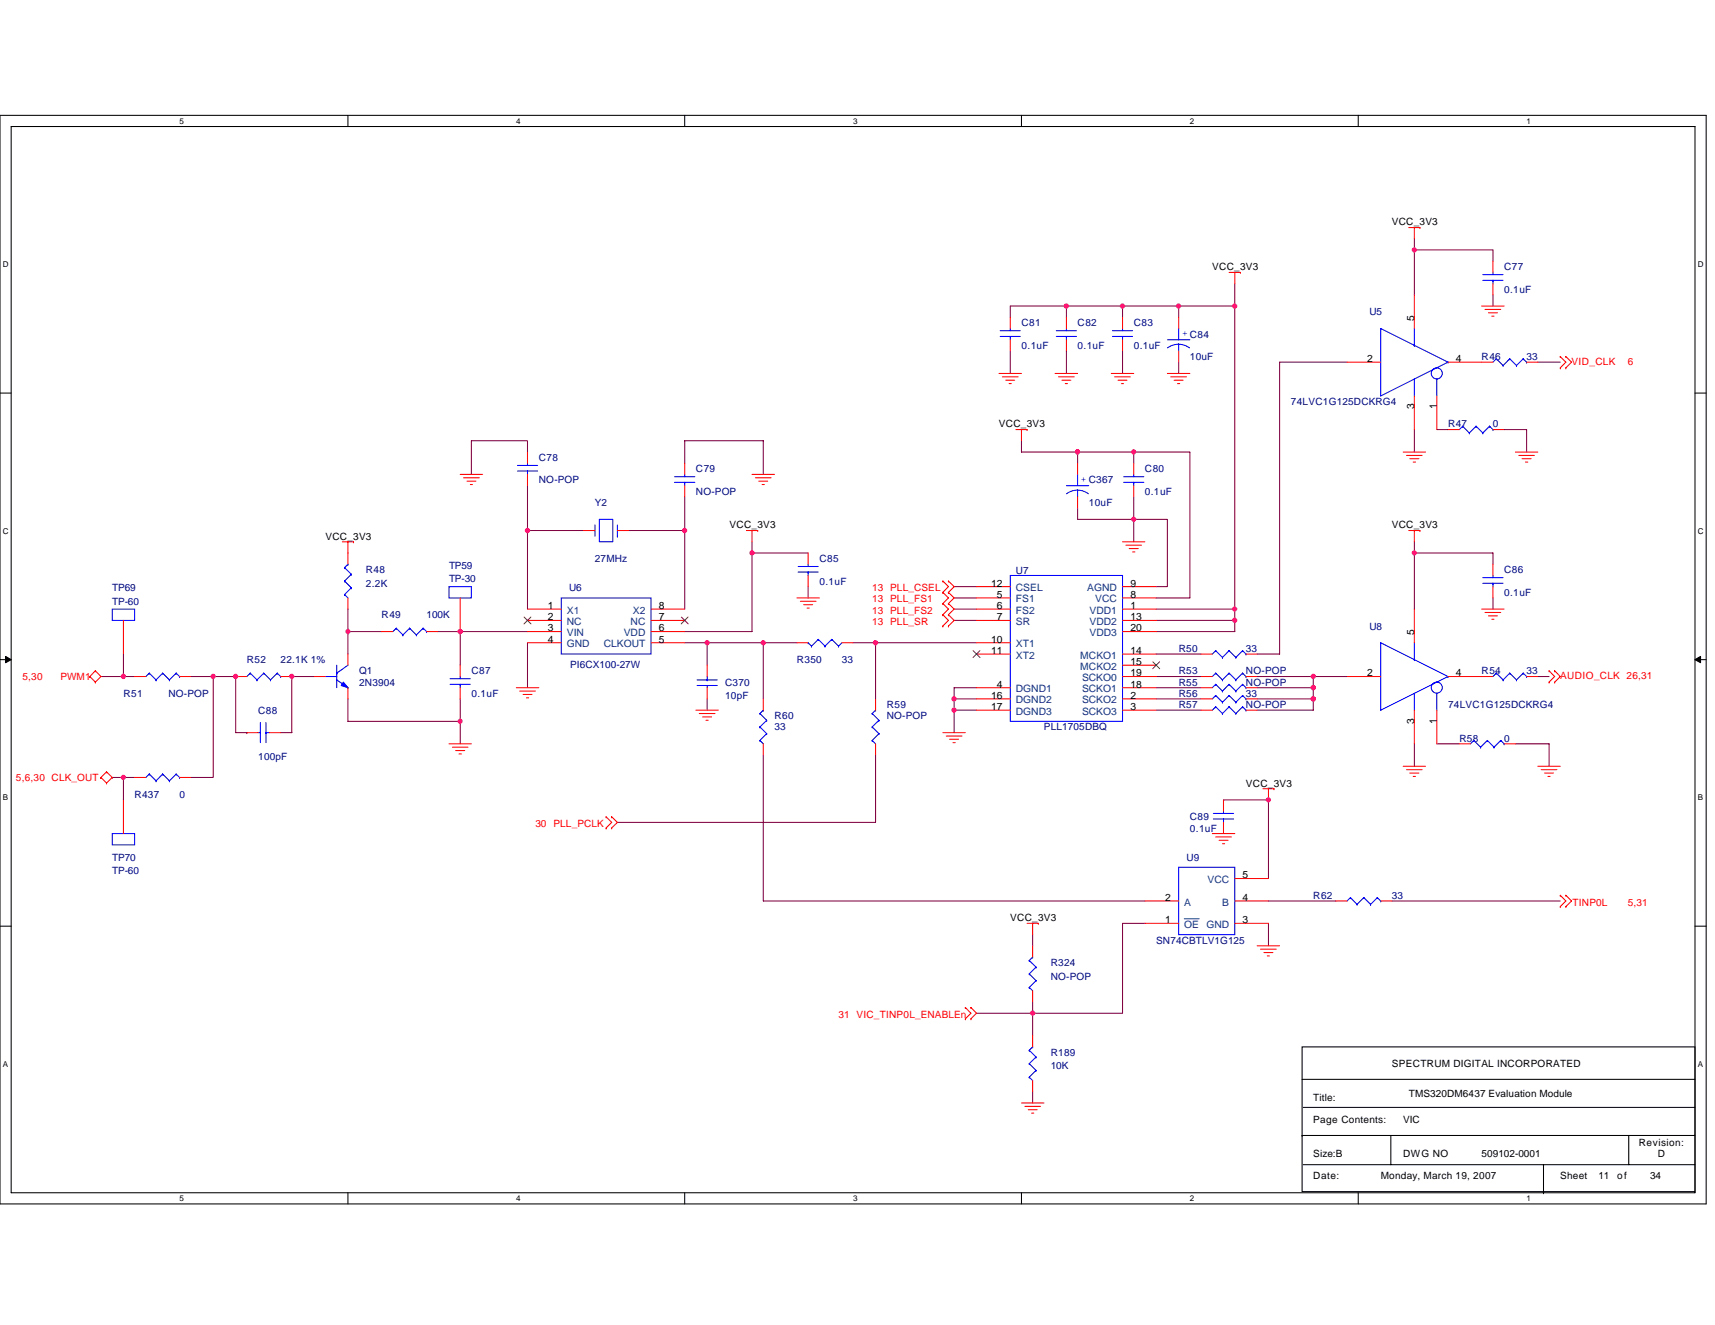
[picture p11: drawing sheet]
<svg xmlns="http://www.w3.org/2000/svg" width="279mm" height="216mm" viewBox="0 0 279 216" stroke-linecap="round" stroke-linejoin="round" font-family="sans-serif">
<path d="M0 18.8h278v177.4h-278zM1.8 20.6h274.3v173.8h-274.3z" fill="none" stroke="#000" stroke-width=".17"/>
<g fill="#fff">
<path d="M29.3 19h.7v1.4h-.7z"/>
<path d="M29.3 194.5h.7v1.5h-.7z"/>
</g>
<path d="M56.7 18.8v1.8M56.7 194.4v1.8" fill="none" stroke="#000" stroke-width=".17"/>
<g fill="#fff">
<path d="M84.1 19h.7v1.4h-.7z"/>
<path d="M84.1 194.5h.7v1.5h-.7z"/>
</g>
<path d="M111.5 18.8v1.8M111.5 194.4v1.8" fill="none" stroke="#000" stroke-width=".17"/>
<g fill="#fff">
<path d="M139 19h.7v1.4h-.7z"/>
<path d="M139 194.5h.7v1.5h-.7z"/>
</g>
<path d="M166.4 18.8v1.8M166.4 194.4v1.8" fill="none" stroke="#000" stroke-width=".17"/>
<g fill="#fff">
<path d="M193.8 19h.8v1.4h-.8z"/>
<path d="M193.8 194.5h.8v1.5h-.8z"/>
</g>
<path d="M221.3 18.8v1.8M221.3 194.4v1.8" fill="none" stroke="#000" stroke-width=".17"/>
<g fill="#fff">
<path d="M248.7 19h.7v1.4h-.7z"/>
<path d="M248.7 194.5h.7v1.5h-.7z"/>
<path d="M.5 42.3h.9v1.5h-.9z"/>
<path d="M276.6 42.3h1v1.5h-1z"/>
<path d="M.5 85.8h.9v1.4h-.9z"/>
<path d="M276.6 85.8h1v1.4h-1z"/>
</g>
<path d="M0 64.1h1.8M276.1 64.1h1.9" fill="none" stroke="#000" stroke-width=".17"/>
<g fill="#fff">
<path d="M.5 129.2h.8v1.5h-.8z"/>
<path d="M276.6 129.2h.9v1.5h-.9z"/>
</g>
<path d="M0 107.5h1.8M276.1 107.5h1.9" fill="none" stroke="#000" stroke-width=".17"/>
<path d="M.9 107l.9 .5-.9 .5zM276.1 107.5l1-.5v1z" fill="#000" stroke="#000" stroke-width=".16"/>
<g fill="#fff">
<path d="M.5 172.6h.8v1.5h-.8z"/>
<path d="M276.6 172.6h.9v1.5h-.9z"/>
</g>
<path d="M0 150.9h1.8M276.1 150.9h1.9M212.1 170.6h64v23.6h-64zM212.1 175.9h64M212.1 185h.1M212.1 185h64M212.3 189.8h63.8M212.3 180.4h63.8M226.6 185v4.8M251.5 194.4h.1M251.5 189.8v4.6M265.3 185v4.8" fill="none" stroke="#000" stroke-width=".17"/>
<g fill="none" stroke="#800040" stroke-width=".17">
<path d="M230.4 38.9v1.8M164.6 57.2v3.7M173.7 49.9h-9.1v1.8M173.7 57.2v3.7M173.7 49.9h9.2M173.7 49.9v1.8M182.9 49.9v1.8M182.9 57.2v3.7M182.9 49.9h9.1M192 59v1.9M192 49.9h9.2M192 49.9v1.8"/>
<path d="M201.2 46.2v3.7M201.2 49.9v51.2M219.5 59h-11v47.6h-3.7M230.4 40.7h12.8v1.9M230.4 40.7v7.3M243.2 48v1.9M250.5 59h3.7M85.9 73.7v-1.9h-9.1v5.5M85.9 79.1v7.3M111.5 75.5v-3.7h12.9v5.5M166.4 71.8v1.9h9.2M175.6 73.7h9.1"/>
<path d="M175.6 73.7v1.8M184.7 73.7v1.8M184.7 73.7h9.1v23.7h-5.4M230.4 70v3.7M234.1 70h1.8M245 70h3.7v3.7M56.7 99.3v3.6h5.5M85.9 86.4v12.9M85.9 86.4h9.2M102.4 86.4h9.1M111.5 86.4v12.9M111.5 81v5.4"/>
<path d="M122.5 88.3v1.8M122.5 90.1v12.8h-11M122.5 90.1h9.2M131.7 95.6v1.8M155.4 99.3h3.7M155.4 97.4h3.7M155.4 95.6h3.7M175.6 82.8v1.8h9.1v3.7M184.7 81v3.6h5.5v11h-1.8M188.4 99.3h12.8M230.4 88.3v1.8M230.4 90.1h12.8v1.8"/>
<path d="M230.4 90.1v9.2M243.2 97.4v1.9M16.4 110.2h3.7M20.1 110.2h1.8M20.1 106.6v3.6M31.1 110.2h3.6v16.5h-3.6M34.7 110.2h3.7v9.2h1.8M40.2 119.4h.1M51.2 110.2h-3.7v9.2h-1.8M56.7 102.9v3.7M56.7 113.9v3.6h18.3M71.3 102.9h3.7v5.5"/>
<path d="M75 117.5v3.7M75 102.9h10.9M75 113.9v3.6M85.9 104.7v7.4M111.5 104.7h3.7v3.7M115.2 104.7h9.2v9.2M115.2 113.9v1.8M124.4 104.7h5.4M139 104.7h20.1M142.6 104.7v9.2M155.4 115.7v3.7M155.4 113.9v1.8"/>
<path d="M155.4 113.9h3.7M155.4 115.7h3.7M155.4 101.1h3.7M159.1 112.1h-3.7v1.8M188.4 106.6h7.3M188.4 110.2h7.3M188.4 112.1h7.3M188.4 113.9h7.3M188.4 115.7h7.3M188.4 101.1h12.8M201.2 101.1v1.8h-12.8M204.8 112.1h9.2"/>
<path d="M204.8 113.9h9.2M204.8 110.2h9.2M214 110.2h5.5M214 110.2v1.9M214 112.1v1.8M214 113.9v1.8h-9.2M250.5 110.2h1.9M18.3 126.7h.1M18.3 126.7h1.8M20.1 126.7h1.8M20.1 126.7v3.6M124.4 123v23.8h62.1"/>
<path d="M142.6 123v11h-42M199.3 130.3h7.4v12.9M230.4 121.2v3.7M234.1 121.2h3.6M246.9 121.2h5.5v3.7M168.2 152.3v1.8M186.5 150.5h-3.6v14.6h-14.7v-1.8M206.7 150.5v3.6M206.7 146.8h10.9M226.8 146.8h27.4M159.1 165.1h9.1v3.6M168.2 177.9v1.8"/>
</g>
<g fill="none" stroke="#f00" stroke-width=".17">
<path d="M229.5 37.1h1.8M230.4 37.1v1.8M231.3 37.1h.1M164.6 51.7v1.8M164.6 55.4v1.8M173.7 51.7v1.8M173.7 55.4v1.8M182.9 51.7v1.8M182.9 55.4v1.8M192 51.7v1.8M192 57.2v1.8M200.2 44.4h1.9"/>
<path d="M201.2 44.4v1.8M202.1 44.4h.1M219.5 59h5.4M230.4 48v5.5M235.9 59h7.3M241.4 49.9h3.6M241.9 50.4h2.6M242.5 51h1.4M243 51.5h.4M243.2 42.6v1.8M243.2 46.2v1.8M248.7 59h1.8"/>
<path d="M254.2 58.1h.1M254.2 59.9h.1M254.2 58.1l.9 .9-.9 .9M255.1 58.1h.1M255.1 59.9h.1M255.1 58.1l.9 .9-.9 .9M75 77.3h3.6M75.5 77.9h2.6M76.1 78.4h1.4M76.6 79h.4M85.9 73.7v1.8M85.9 77.3v1.8"/>
<path d="M111.5 75.5v1.8M111.5 79.1v1.9M122.5 77.3h3.7M123.1 77.9h2.5M123.6 78.4h1.5M124.2 79h.3M162.8 60.9h3.6M163.3 61.4h2.6M163.9 62h1.4M164.4 62.5h.4M165.5 70h1.8M166.4 70v1.8"/>
<path d="M167.3 70h.1M171.9 60.9h3.7M172.4 61.4h2.6M173 62h1.5M173.5 62.5h.4M175.6 75.5v1.8M181 60.9h3.7M181.6 61.4h2.5M182.1 62h1.5M182.7 62.5h.3M184.7 75.5v1.8M184.7 79.1v1.9"/>
<path d="M190.2 60.9h3.6M190.7 61.4h2.6M191.3 62h1.4M191.8 62.5h.4M228.6 73.7h3.6M229.2 74.2h2.5M229.7 74.7h1.5M230.2 75.3h.4M230.4 64.5v5.5M234.1 64.5v5.5M235.9 70h1.8M243.2 70h1.8"/>
<path d="M246.9 73.7h3.6M247.4 74.2h2.6M248 74.7h1.4M248.5 75.3h.4M55.8 88.3h1.8M56.7 88.3v3.6M56.7 97.4v1.9M57.6 88.3h.1M75 97.4v5.5M85.9 99.3h5.5M95.1 86.4h1.8M100.6 86.4h1.8"/>
<path d="M106.1 99.3h5.4M121.6 86.4h1.8M122.5 86.4v1.9M123.4 86.4h.1M129.8 97.4h3.7M130.4 98h2.5M130.9 98.5h1.5M131.5 99.1h.3M131.7 90.1v1.8M131.7 93.8v1.8M153.6 94.7h.1M153.6 96.5h.1"/>
<path d="M153.6 98.3h.1M153.6 94.7l.9 .9-.9 .9M153.6 96.5l.9 .9-.9 .9M153.6 98.3l.9 1-.9 .9M154.5 94.7h.1M154.5 96.5h.1M154.5 98.3h.1M154.5 94.7l.9 .9-.9 .9M154.5 96.5l.9 .9-.9 .9M154.5 98.3l.9 1-.9 .9M159.1 99.3h5.5M159.1 97.4h5.5"/>
<path d="M159.1 95.6h5.5M175.6 81v1.8M182.9 88.3h3.6M182.9 99.3h5.5M182.9 97.4h5.5M182.9 95.6h5.5M183.4 88.8h2.6M184 89.4h1.4M184.5 89.9h.4M229.5 86.4h1.8M230.4 86.4v1.9M230.4 99.3v5.4"/>
<path d="M231.3 86.4h.1M241.4 99.3h3.6M241.9 99.8h2.6M243.2 91.9v1.9M243.2 95.6v1.8M14.6 110.2h.1M14.6 110.2l.9 .9M15.5 109.3h.1M15.5 111.1h.1M15.5 109.3l.9 .9-.9 .9M15.5 109.3l-.9 .9M20.1 101.1v5.5"/>
<path d="M21.9 110.2h1.9M29.3 110.2h1.8M38.4 110.2h1.8M40.2 119.4h1.9M43.9 119.4h1.8M45.7 110.2h1.8M51.2 110.2h1.8M56.7 106.6v1.8M56.7 112.1v1.8M62.2 102.9h1.8M69.5 102.9h1.8M75 108.4v1.8"/>
<path d="M75 112.1v1.8M84.1 112.1h3.7M84.7 112.6h2.5M85.2 113.2h1.5M85.8 113.7h.3M85.9 104.7h5.5M85.9 102.9h5.5M85.9 101.1h5.5M106.1 104.7h5.4M106.1 102.9h5.4M106.1 101.1h5.4M113.4 115.7h3.6"/>
<path d="M113.9 116.3h2.6M114.5 116.8h1.4M115 117.4h.4M115.2 108.4v1.8M115.2 112.1v1.8M124.4 113.9v1.8M129.8 104.7h1.9M137.2 104.7h1.8M142.6 113.9v1.8M153.6 119.4h3.7M153.6 100.2h.1M153.6 102h.1"/>
<path d="M153.6 100.2l.9 .9-.9 .9M154.2 119.9h2.5M154.5 100.2h.1M154.5 102h.1M154.5 100.2l.9 .9-.9 .9M159.1 112.1h5.5M159.1 104.7h5.5M159.1 101.1h5.5M159.1 115.7h5.5M159.1 106.6h5.5M159.1 113.9h5.5M182.9 112.1h5.5"/>
<path d="M182.9 102.9h5.5M182.9 101.1h5.5M182.9 115.7h5.5M182.9 110.2h5.5M182.9 106.6h5.5M182.9 113.9h5.5M182.9 108.4h5.5M195.7 112.1h1.8M195.7 115.7h1.8M195.7 110.2h1.8M195.7 106.6h1.8M195.7 113.9h1.8"/>
<path d="M203 112.1h1.8M203 115.7h1.8M203 110.2h1.8M203 106.6h1.8M203 113.9h1.8M219.5 110.2h5.4M230.4 115.7v5.5M234.1 115.7v5.5M235.9 110.2h7.3M242.5 100.4h1.4M243 100.9h.4M248.7 110.2h1.8"/>
<path d="M252.4 109.3h.1M252.4 111.1h.1M252.4 109.3l.9 .9-.9 .9M253.3 109.3h.1M253.3 111.1h.1M253.3 109.3l.9 .9-.9 .9M16.4 126.7h.1M16.4 126.7l1 .9M17.4 125.8h.1M17.4 127.6h.1M17.4 125.8l.9 .9-.9 .9M17.4 125.8l-1 .9"/>
<path d="M20.1 130.3v5.5M21.9 126.7h1.9M29.3 126.7h1.8M73.2 121.2h3.6M73.7 121.8h2.5M74.2 122.3h1.5M74.8 122.9h.4M98.7 133.1h.1M98.7 134.9h.1M98.7 133.1l1 .9-1 .9M99.7 133.1h.1M99.7 134.9h.1"/>
<path d="M99.7 133.1l.9 .9-.9 .9M124.4 121.2v1.8M142.6 121.2v1.8M154.7 120.5h1.5M155.3 121h.3M197.5 135.8h3.7M198.1 136.4h2.5M198.6 136.9h1.5M199.2 137.5h.3M199.3 130.3v1.9M199.3 134v1.8M205.7 128.5h1.9"/>
<path d="M206.7 128.5v1.8M207.6 128.5h.1M228.6 124.9h3.6M229.2 125.4h2.5M229.7 126h1.5M230.2 126.5h.4M237.7 121.2h1.9M245 121.2h1.9M250.5 124.9h3.7M251.1 125.4h2.5M251.6 126h1.5M252.2 126.5h.3"/>
<path d="M167.3 150.5h1.9M168.2 150.5v1.8M168.2 154.1v1.9M169.2 150.5h.1M186.5 150.5h5.5M186.5 146.8h5.5M201.2 150.5h5.5M201.2 146.8h5.5M201.2 143.2h5.5M204.8 154.1h3.7M205.4 154.7h2.5M205.9 155.2h1.5"/>
<path d="M206.5 155.8h.3M217.6 146.8h1.9M224.9 146.8h1.9M254.2 145.9h.1M254.2 147.7h.1M254.2 145.9l.9 .9-.9 .9M255.1 145.9h.1M255.1 147.7h.1M255.1 145.9l.9 .9-.9 .9M157.3 164.2h.1M157.3 166h.1M157.3 164.2l.9 .9-.9 .9"/>
<path d="M158.2 164.2h.1M158.2 166h.1M158.2 164.2l.9 .9-.9 .9M166.4 179.7h3.7M168.2 161.4v1.9M168.2 168.7v1.9M168.2 176.1v1.8M167 180.3h2.5M167.5 180.8h1.5M168.1 181.4h.3"/>
</g>
<g fill="none" stroke="#00f" stroke-width=".17">
<path d="M162.9 54.8h3.3M162.9 53.9h3.3M164.6 53.5v.4M164.6 54.8h.1M164.6 54.8v.6M172.1 54.8h3.3M172.1 53.9h3.3M173.7 53.5v.4M173.7 54.8h.1M173.7 54.8v.6M181.2 54.8h3.3M181.2 53.9h3.3"/>
<path d="M182.9 53.5v.4M182.9 54.8h.1M182.9 54.8v.6M190.2 55.4h3.6M190.2 56.7l1-.5 .8-.1 .8 .1 1 .5M192 56.1v1.1M192 53.5v1.9M224.9 53.5l11 5.5-11 5.5zM230.4 56.3h.1M230.4 53.5v2.8M235.9 59h.1M241.6 45.7h3.3"/>
<path d="M241.6 44.7h3.3M243.2 44.4v.3M243.2 45.7h.1M243.2 45.7v.5M243.8 58.5h.1M243.8 58.5l-.6 .5M243.8 58.5l1.1 1.1M244.9 59.6h.1M246 58.5h.1M246 58.5l-1.1 1.1M246 58.5l1.1 1.1M247.1 59.6h.1"/>
<path d="M248.2 58.5h.1M248.2 58.5l-1.1 1.1M248.2 58.5l.5 .5M248.7 59h.1M84.3 76.8h3.3M84.3 75.8h3.3M85.9 75.5v.3M85.9 76.8h.1M85.9 76.8v.5M109.9 78.6h3.3M109.9 77.7h3.3M111.5 77.3v.4"/>
<path d="M111.5 78.6h.1M111.5 78.6v.5M173.7 79.1h3.7M175.5 79.9l1.2 .2 .6 .4M175.5 79.9l-1.1 .2-.6 .4M175.6 79.9v1.1M175.6 77.3v1.8M183 78.6h3.4M183 77.7h3.4M184.7 77.3v.4M184.7 78.6h.1M184.7 78.6v.5"/>
<path d="M230.4 61.8v2.7M234.1 61.8v2.7M238.3 69.4h.1M238.3 69.4l-.6 .6M238.3 69.4l1.1 1.1M239.4 70.5h.1M240.5 69.4h.1M240.5 69.4l-1.1 1.1M240.5 69.4l1.1 1.1M241.6 70.5h.1M242.7 69.4h.1M242.7 69.4l-1.1 1.1"/>
<path d="M242.7 69.4l.5 .6M243.2 70h.1M18.3 99.3h3.6v1.8h-3.6zM56.1 96.9h.1M56.1 94.7h.1M56.1 92.5h.1M56.1 96.9l.6 .5M56.1 94.7l1.1 1.1M56.1 92.5l1.1 1.1M56.7 91.9h.1M56.7 91.9l-.6 .6M57.2 95.8h.1"/>
<path d="M57.2 93.6h.1M57.2 95.8l-1.1 1.1M57.2 93.6l-1.1 1.1M73.2 95.6h3.6v1.8h-3.6zM91.4 97.4h14.7v9.2h-14.7zM96.9 85.5v1.9M97.6 84.6h2.2v3.7h-2.2zM100.6 87.4h.1M100.6 85.5v1.9M130 93.2h3.3M130 92.3h3.3M131.7 91.9v.4"/>
<path d="M131.7 93.2h.1M131.7 93.2v.6M164.6 93.8h18.3v23.7h-18.3zM241.6 95h3.3M241.6 94.1h3.3M243.2 93.8v.3M243.2 95h.1M243.2 95v.6M24.3 109.7h.1M24.3 109.7l-.5 .5M24.3 109.7l1.1 1.1M25.4 110.8h.1"/>
<path d="M26.5 109.7h.1M26.5 109.7l-1.1 1.1M26.5 109.7l1.1 1.1M27.6 110.8h.1M28.7 109.7h.1M28.7 109.7l-1.1 1.1M28.7 109.7l.6 .5M29.3 110.2h.1M40.8 109.7h.1M40.8 109.7l-.6 .5M40.8 109.7l1.1 1.1M41.9 110.8h.1"/>
<path d="M42.1 119.4h.3M42.4 117.7v3.3M43 109.7h.1M43 109.7l-1.1 1.1M43 109.7l1.1 1.1M43.3 117.7v3.3M43.3 119.4h.1M43.3 119.4h.6M44.1 110.8h.1M45.2 109.7h.1M45.2 109.7l-1.1 1.1M45.2 109.7l.5 .5"/>
<path d="M45.7 110.2h.1M53 110.2h1.9M54.9 108.4v3.7M54.9 109.7h.1M54.9 110.8l1.8 1.3M56.7 112.1h.1M56.7 108.4l-1.8 1.3M64.6 102.4h.1M64.6 102.4l-.6 .5M64.6 102.4l1 1.1M65.6 103.5h.1M66.7 102.4h.1"/>
<path d="M66.7 102.4l-1.1 1.1M66.7 102.4l1.1 1.1M67.8 103.5h.1M68.9 102.4h.1M68.9 102.4l-1.1 1.1M68.9 102.4l.6 .5M69.5 102.9h.1M73.3 111.5h3.3M73.3 110.6h3.3M75 110.2v.4M75 111.5h.1M75 111.5v.6"/>
<path d="M113.6 110.8h3.3M113.6 111.7h3.3M115.2 111.7v.4M115.2 110.8h.1M115.2 110.2v.6M123.8 118.4h.1M123.8 116.3h.1M123.8 118.4l1.1 1.1M123.8 116.3l1.1 1.1M124.4 115.7h.1M124.4 115.7l-.6 .6M124.9 119.5h.1"/>
<path d="M124.9 117.4h.1M124.9 119.5l-1.1 1.1M124.9 117.4l-1.1 1M131.7 104.7h.1M131.7 104.7l.5 .6M132.2 105.3h.1M133.3 104.2h.1M133.3 104.2l1.1 1.1M133.3 104.2l-1.1 1.1M134.4 105.3h.1M135.5 104.2h.1M135.5 104.2l1.1 1.1"/>
<path d="M135.5 104.2l-1.1 1.1M136.6 105.3h.1M137.2 104.7l-.6 .6M142.1 118.4h.1M142.1 116.3h.1M142.1 118.4l1.1 1.1M142.1 116.3l1.1 1.1M142.6 115.7h.1M142.6 115.7l-.5 .6M143.2 119.5h.1M143.2 117.4h.1M143.2 119.5l-1.1 1.1"/>
<path d="M143.2 117.4l-1.1 1M198.1 111.5h.1M198.1 115.2h.1M198.1 109.7h.1M198.1 106h.1M198.1 113.3h.1M198.1 111.5l-.6 .6M198.1 111.5l1.1 1.1M198.1 115.2l-.6 .5M198.1 115.2l1.1 1.1M198.1 109.7l-.6 .5M198.1 109.7l1.1 1.1"/>
<path d="M198.1 106l-.6 .6M198.1 106l1.1 1.1M198.1 113.3l-.6 .6M198.1 113.3l1.1 1.1M199.2 112.6h.1M199.2 116.3h.1M199.2 110.8h.1M199.2 107.1h.1M199.2 114.4h.1M200.2 111.5h.1M200.2 115.2h.1M200.2 109.7h.1"/>
<path d="M200.2 106h.1M200.2 113.3h.1M200.2 111.5l-1 1.1M200.2 111.5l1.1 1.1M200.2 115.2l-1 1.1M200.2 115.2l1.1 1.1M200.2 109.7l-1 1.1M200.2 109.7l1.1 1.1M200.2 106l-1 1.1M200.2 106l1.1 1.1M200.2 113.3l-1 1.1M200.2 113.3l1.1 1.1"/>
<path d="M201.3 112.6h.1M201.3 116.3h.1M201.3 110.8h.1M201.3 107.1h.1M201.3 114.4h.1M202.4 111.5h.1M202.4 115.2h.1M202.4 109.7h.1M202.4 106h.1M202.4 113.3h.1M202.4 111.5l-1.1 1.1M202.4 111.5l.6 .6"/>
<path d="M202.4 115.2l-1.1 1.1M202.4 115.2l.6 .5M202.4 109.7l-1.1 1.1M202.4 109.7l.6 .5M202.4 106l-1.1 1.1M202.4 106l.6 .6M202.4 113.3l-1.1 1.1M202.4 113.3l.6 .6M203 112.1h.1M203 115.7h.1M203 110.2h.1M203 106.6h.1"/>
<path d="M203 113.9h.1M224.9 104.7l11 5.5-11 5.5zM230.4 113v2.7M230.4 107.5h.1M230.4 104.7v2.8M234.1 113v2.7M235.9 110.2h.1M243.8 109.7h.1M243.8 109.7l-.6 .5M243.8 109.7l1.1 1.1M244.9 110.8h.1M246 109.7h.1"/>
<path d="M246 109.7l-1.1 1.1M246 109.7l1.1 1.1M247.1 110.8h.1M248.2 109.7h.1M248.2 109.7l-1.1 1.1M248.2 109.7l.5 .5M248.7 110.2h.1M18.3 135.8h3.6v1.9h-3.6zM24.3 126.1h.1M24.3 126.1l-.5 .6M24.3 126.1l1.1 1.1M25.4 127.2h.1"/>
<path d="M26.5 126.1h.1M26.5 126.1l-1.1 1.1M26.5 126.1l1.1 1.1M27.6 127.2h.1M28.7 126.1h.1M28.7 126.1l-1.1 1.1M28.7 126.1l.6 .6M29.3 126.7h.1M123.8 120.6h.1M123.8 120.6l.6 .6M142.1 120.6h.1M142.1 120.6l.5 .6"/>
<path d="M197.7 133.5h3.3M197.7 132.5h3.3M199.3 132.2v.3M199.3 133.5h.1M199.3 133.5v.5M240.1 120.6h.1M240.1 120.6l-.5 .6M240.1 120.6l1.1 1.2M241.2 121.8h.1M242.3 120.6h.1M242.3 120.6l-1.1 1.2M242.3 120.6l1.1 1.2"/>
<path d="M243.4 121.8h.1M244.5 120.6h.1M244.5 120.6l-1.1 1.2M244.5 120.6l.5 .6M245 121.2h.1M167.7 158.7h.1M167.7 156.5h.1M167.7 158.7l1.1 1.1M167.7 156.5l1.1 1.1M168.2 156h.1M168.2 156l-.5 .5M168.8 159.8h.1"/>
<path d="M168.8 157.6h.1M168.8 159.8l-1.1 1.1M168.8 157.6l-1.1 1.1M192 141.3h9.2v11h-9.2zM220 146.3h.1M220 146.3l-.5 .5M220 146.3l1.1 1.1M221.1 147.4h.1M222.2 146.3h.1M222.2 146.3l-1.1 1.1M222.2 146.3l1.1 1.1M223.3 147.4h.1"/>
<path d="M224.4 146.3h.1M224.4 146.3l-1.1 1.1M224.4 146.3l.5 .5M224.9 146.8h.1M167.7 175.5h.1M167.7 173.3h.1M167.7 171.1h.1M167.7 160.9h.1M167.7 175.5l.5 .6M167.7 173.3l1.1 1.1M167.7 171.1l1.1 1.1M167.7 160.9l.5 .5"/>
<path d="M168.2 170.6h.1M168.2 170.6l-.5 .5M168.8 174.4h.1M168.8 172.2h.1M168.8 174.4l-1.1 1.1M168.8 172.2l-1.1 1.1"/>
<circle cx="234.1" cy="60.8" r=".9"/>
<circle cx="234.1" cy="112" r=".9"/>
</g>
<path d="M192.9 149.7h2.5" fill="none" stroke="#004080" stroke-width=".16"/>
<path d="M85.4 100.5l1.1 1.2M86.5 100.5l-1.1 1.2M111 100.5l1.1 1.2M112.1 100.5l-1.1 1.2M158.5 106l1.2 1.1M159.6 106l-1.1 1.1M187.8 107.8l1.1 1.2M188.9 107.8l-1.1 1.2" fill="none" stroke="#804000" stroke-width=".16"/>
<path d="M55.9 111.1l.8 1-1.1-.4z" fill-rule="evenodd" fill="#00f" stroke="#00f" stroke-width=".17"/>
<g fill="#f0f" stroke="#f0f" stroke-width=".17">
<circle cx="85.9" cy="86.4" r=".36"/>
<circle cx="111.5" cy="86.4" r=".36"/>
<circle cx="75" cy="102.9" r=".35"/>
<circle cx="56.7" cy="102.9" r=".35"/>
<circle cx="47.5" cy="110.2" r=".36"/>
<circle cx="38.4" cy="110.2" r=".36"/>
<circle cx="34.7" cy="110.2" r=".36"/>
<circle cx="155.4" cy="115.7" r=".36"/>
<circle cx="155.4" cy="113.9" r=".36"/>
<circle cx="214" cy="110.2" r=".36"/>
<circle cx="214" cy="112" r=".36"/>
<circle cx="214" cy="113.9" r=".36"/>
<circle cx="124.3" cy="104.7" r=".36"/>
<circle cx="75" cy="117.5" r=".35"/>
<circle cx="115.2" cy="104.7" r=".36"/>
<circle cx="142.6" cy="104.7" r=".36"/>
<circle cx="184.7" cy="84.6" r=".35"/>
<circle cx="168.2" cy="165.1" r=".36"/>
<circle cx="184.7" cy="73.6" r=".36"/>
<circle cx="175.5" cy="73.6" r=".36"/>
<circle cx="206.6" cy="130.3" r=".35"/>
<circle cx="230.4" cy="90.1" r=".35"/>
<circle cx="192" cy="49.9" r=".36"/>
<circle cx="182.9" cy="49.9" r=".36"/>
<circle cx="201.1" cy="101.1" r=".36"/>
<circle cx="173.7" cy="49.9" r=".36"/>
<circle cx="230.4" cy="40.7" r=".36"/>
<circle cx="122.5" cy="90.1" r=".36"/>
<circle cx="201.2" cy="99.2" r=".36"/>
<circle cx="201.1" cy="49.9" r=".36"/>
<circle cx="20.1" cy="110.2" r=".36"/>
<circle cx="20.1" cy="126.7" r=".35"/>
</g>
<g font-size="1.7">
<text x="230.4" y="52.3" transform="rotate(-90 230.4 52.3)">5</text>
<text x="222.7" y="59">2</text>
<text x="237.2" y="59">4</text>
<text x="230.4" y="66.7" transform="rotate(-90 230.4 66.7)">3</text>
<text x="234.1" y="66.7" transform="rotate(-90 234.1 66.7)">1</text>
<text x="161.5" y="95.6">12</text>
<text x="184.1" y="95.6">9</text>
<text x="89.2" y="99.2">1</text>
<text x="89.2" y="101.1">2</text>
<text x="107.3" y="101.1">7</text>
<text x="107.3" y="99.2">8</text>
<text x="162.4" y="101.1">7</text>
<text x="162.4" y="99.2">6</text>
<text x="162.4" y="97.4">5</text>
<text x="184.1" y="99.2">1</text>
<text x="184.1" y="101.1">13</text>
<text x="184.1" y="97.4">8</text>
<text x="89.2" y="104.7">4</text>
<text x="89.2" y="102.9">3</text>
<text x="107.3" y="104.7">5</text>
<text x="107.3" y="102.9">6</text>
<text x="161.5" y="104.7">10</text>
<text x="161.5" y="106.6">11</text>
<text x="184.1" y="102.9">20</text>
<text x="184.1" y="106.6">14</text>
<text x="230.4" y="103.5" transform="rotate(-90 230.4 103.5)">5</text>
<text x="161.5" y="113.9">16</text>
<text x="162.4" y="112">4</text>
<text x="184.1" y="110.2">19</text>
<text x="184.1" y="112">18</text>
<text x="184.1" y="113.9">2</text>
<text x="184.1" y="108.4">15</text>
<text x="222.7" y="110.2">2</text>
<text x="237.2" y="110.2">4</text>
<text x="161.5" y="115.7">17</text>
<text x="184.1" y="115.7">3</text>
<text x="230.4" y="117.9" transform="rotate(-90 230.4 117.9)">3</text>
<text x="234.1" y="117.9" transform="rotate(-90 234.1 117.9)">1</text>
<text x="202.4" y="143.1">5</text>
<text x="189.8" y="146.8">2</text>
<text x="202.4" y="146.8">4</text>
<text x="189.8" y="150.4">1</text>
<text x="202.4" y="150.4">3</text>
</g>
<g font-size="1.7" fill="#004080">
<text x="92.4" y="100">X1</text>
<text x="92.4" y="101.8">NC</text>
<text x="102.7" y="101.8">NC</text>
<text x="103.1" y="100">X2</text>
<text x="165.5" y="101.8">SR</text>
<text x="165.5" y="100">FS2</text>
<text x="165.5" y="98.2">FS1</text>
<text x="165.5" y="96.3">CSEL</text>
<text x="177.1" y="96.3">AGND</text>
<text x="177.5" y="100">VDD1</text>
<text x="177.5" y="101.8">VDD2</text>
<text x="178.4" y="98.2">VCC</text>
<text x="92.4" y="105.5">GND</text>
<text x="92.4" y="103.7">VIN</text>
<text x="98.4" y="105.5">CLKOUT</text>
<text x="101.6" y="103.7">VDD</text>
<text x="165.5" y="105.5">XT1</text>
<text x="165.5" y="107.3">XT2</text>
<text x="176" y="107.3">MCKO1</text>
<text x="177.5" y="103.7">VDD3</text>
<text x="165.5" y="112.8">DGND1</text>
<text x="176" y="109.1">MCKO2</text>
<text x="176.3" y="111">SCKO0</text>
<text x="176.3" y="112.8">SCKO1</text>
<text x="165.5" y="114.6">DGND2</text>
<text x="165.5" y="116.5">DGND3</text>
<text x="176.3" y="116.5">SCKO3</text>
<text x="176.3" y="114.6">SCKO2</text>
<text x="196.7" y="143.9">VCC</text>
<text x="192.9" y="147.6">A</text>
<text x="199.1" y="147.6">B</text>
<text x="192.9" y="151.2">OE</text>
<text x="196.5" y="151.2">GND</text>
</g>
<g font-size="1.6">
<text x="226.8" y="36.7">VCC_3V3</text>
<text x="197.5" y="44">VCC_3V3</text>
<text x="162.8" y="69.6">VCC_3V3</text>
<text x="53" y="87.9">VCC_3V3</text>
<text x="118.9" y="86.1">VCC_3V3</text>
<text x="226.8" y="86.1">VCC_3V3</text>
<text x="203" y="128.2">VCC_3V3</text>
<text x="164.6" y="150.1">VCC_3V3</text>
<text x="226.8" y="173.9">SPECTRUM DIGITAL INCORPORATED</text>
<text x="214" y="179.4">Title:</text>
<text x="229.5" y="178.8">TMS320DM6437 Evaluation Module</text>
<text x="214" y="183">Page Contents:</text>
<text x="228.6" y="183">VIC</text>
<text x="214" y="188.5">Size:B</text>
<text x="228.6" y="188.5">DWG NO</text>
<text x="241.4" y="188.5">509102-0001</text>
<text x="267" y="186.7">Revision:</text>
<text x="270.1" y="188.5">D</text>
<text x="214" y="192.2">Date:</text>
<text x="224.9" y="192.2">Monday, March 19, 2007</text>
<text x="254.2" y="192.2">Sheet</text>
<text x="260.4" y="192.2">11</text>
<text x="263.5" y="192.2">of</text>
<text x="268.8" y="192.2">34</text>
</g>
<g font-size="1.6" fill="#000080">
<text x="245" y="44">C77</text>
<text x="245" y="47.7">0.1uF</text>
<text x="166.4" y="53.2">C81</text>
<text x="175.6" y="53.2">C82</text>
<text x="184.7" y="53.2">C83</text>
<text x="223.1" y="51.4">U5</text>
<text x="166.4" y="56.9">0.1uF</text>
<text x="175.6" y="56.9">0.1uF</text>
<text x="184.7" y="56.9">0.1uF</text>
<text x="193.8" y="58.7">10uF</text>
<text x="241.4" y="58.7">R46</text>
<text x="248.7" y="58.7">33</text>
<text x="210.3" y="66">74LVC1G125DCKRG4</text>
<text x="235.9" y="69.6">R47</text>
<text x="243.2" y="69.6">0</text>
<text x="87.8" y="75.1">C78</text>
<text x="113.4" y="77">C79</text>
<text x="186.5" y="77">C80</text>
<text x="87.8" y="78.8">NO-POP</text>
<text x="96.9" y="82.4">Y2</text>
<text x="113.4" y="80.6">NO-POP</text>
<text x="177.4" y="82.4">10uF</text>
<text x="186.5" y="80.6">0.1uF</text>
<text x="59.6" y="93.4">R48</text>
<text x="59.6" y="95.6">2.2K</text>
<text x="73.2" y="92.7">TP59</text>
<text x="73.2" y="94.9">TP-30</text>
<text x="96.9" y="91.6">27MHz</text>
<text x="133.5" y="91.6">C85</text>
<text x="133.5" y="95.3">0.1uF</text>
<text x="165.5" y="93.6">U7</text>
<text x="245" y="93.4">C86</text>
<text x="18.3" y="96.4">TP69</text>
<text x="18.3" y="98.6">TP-60</text>
<text x="62.2" y="100.7">R49</text>
<text x="69.5" y="100.7">100K</text>
<text x="92.7" y="96.4">U6</text>
<text x="245" y="97.1">0.1uF</text>
<text x="192" y="106.2">R50</text>
<text x="203" y="106.2">33</text>
<text x="223.1" y="102.6">U8</text>
<text x="20.1" y="113.5">R51</text>
<text x="27.4" y="113.5">NO-POP</text>
<text x="40.2" y="108.1">R52</text>
<text x="45.7" y="108.1">22.1K 1%</text>
<text x="58.5" y="109.9">Q1</text>
<text x="58.5" y="111.7">2N3904</text>
<text x="76.8" y="109.9">C87</text>
<text x="76.8" y="113.5">0.1uF</text>
<text x="92.9" y="108.8">PI6CX100-27W</text>
<text x="118.1" y="111.7">C370</text>
<text x="118.1" y="113.9">10pF</text>
<text x="129.8" y="108.1">R350</text>
<text x="137.2" y="108.1">33</text>
<text x="192" y="111.7">R55</text>
<text x="192" y="109.9">R53</text>
<text x="192" y="113.5">R56</text>
<text x="203" y="111.7">NO-POP</text>
<text x="203" y="109.9">NO-POP</text>
<text x="203" y="113.5">33</text>
<text x="241.4" y="109.9">R54</text>
<text x="248.7" y="109.9">33</text>
<text x="42.1" y="116.3">C88</text>
<text x="126.2" y="117.2">R60</text>
<text x="126.2" y="119">33</text>
<text x="144.5" y="115.4">R59</text>
<text x="144.5" y="117.2">NO-POP</text>
<text x="170.1" y="119">PLL1705DBQ</text>
<text x="192" y="115.4">R57</text>
<text x="203" y="115.4">NO-POP</text>
<text x="235.9" y="115.4">74LVC1G125DCKRG4</text>
<text x="42.1" y="123.8">100pF</text>
<text x="237.8" y="120.9">R58</text>
<text x="245" y="120.9">0</text>
<text x="21.9" y="130">R437</text>
<text x="29.3" y="130">0</text>
<text x="193.8" y="133.6">C89</text>
<text x="193.8" y="135.5">0.1uF</text>
<text x="18.3" y="140.2">TP70</text>
<text x="18.3" y="142.4">TP-60</text>
<text x="193.3" y="140.2">U9</text>
<text x="214" y="146.5">R62</text>
<text x="226.8" y="146.5">33</text>
<text x="188.4" y="153.8">SN74CBTLV1G125</text>
<text x="171.2" y="157.4">R324</text>
<text x="171.2" y="159.6">NO-POP</text>
<text x="171.2" y="172.1">R189</text>
<text x="171.2" y="174.2">10K</text>
</g>
<g font-size="1.6" fill="#00f">
<text x="192.6" y="54.8">+ C84</text>
<text x="176.1" y="78.6">+ C367</text>
</g>
<g font-size="1.6" fill="#f00">
<text x="256" y="59.4">VID_CLK</text>
<text x="265.2" y="59.4">6</text>
<text x="142.1" y="96.4">13 PLL_CSEL</text>
<text x="142.1" y="98.2">13 PLL_FS1</text>
<text x="142.1" y="100">13 PLL_FS2</text>
<text x="142.1" y="101.8">13 PLL_SR</text>
<text x="3.7" y="110.8">5,30</text>
<text x="9.9" y="110.8">PWM1</text>
<text x="254.2" y="110.6">AUDIO_CLK 26,31</text>
<text x="2.6" y="127.3">5,6,30 CLK_OUT</text>
<text x="87.2" y="134.7">30 PLL_PCLK</text>
<text x="256.2" y="147.6">TINP0L</text>
<text x="265.2" y="147.6">5,31</text>
<text x="136.6" y="165.8">31 VIC_TINP0L_ENABLEn</text>
</g>
<g font-size="1.3">
<text x="29.3" y="20.2">5</text>
<text x="84.1" y="20.2">4</text>
<text x="139" y="20.2">3</text>
<text x="193.8" y="20.2">2</text>
<text x="248.7" y="20.2">1</text>
<text x=".5" y="43.5">D</text>
<text x="276.6" y="43.5">D</text>
<text x=".5" y="87">C</text>
<text x="276.6" y="87">C</text>
<text x=".5" y="130.4">B</text>
<text x="276.6" y="130.4">B</text>
<text x=".5" y="173.8">A</text>
<text x="276.6" y="173.8">A</text>
<text x="29.3" y="195.7">5</text>
<text x="84.1" y="195.7">4</text>
<text x="139" y="195.7">3</text>
<text x="193.8" y="195.7">2</text>
<text x="248.7" y="195.7">1</text>
</g>
</svg>
